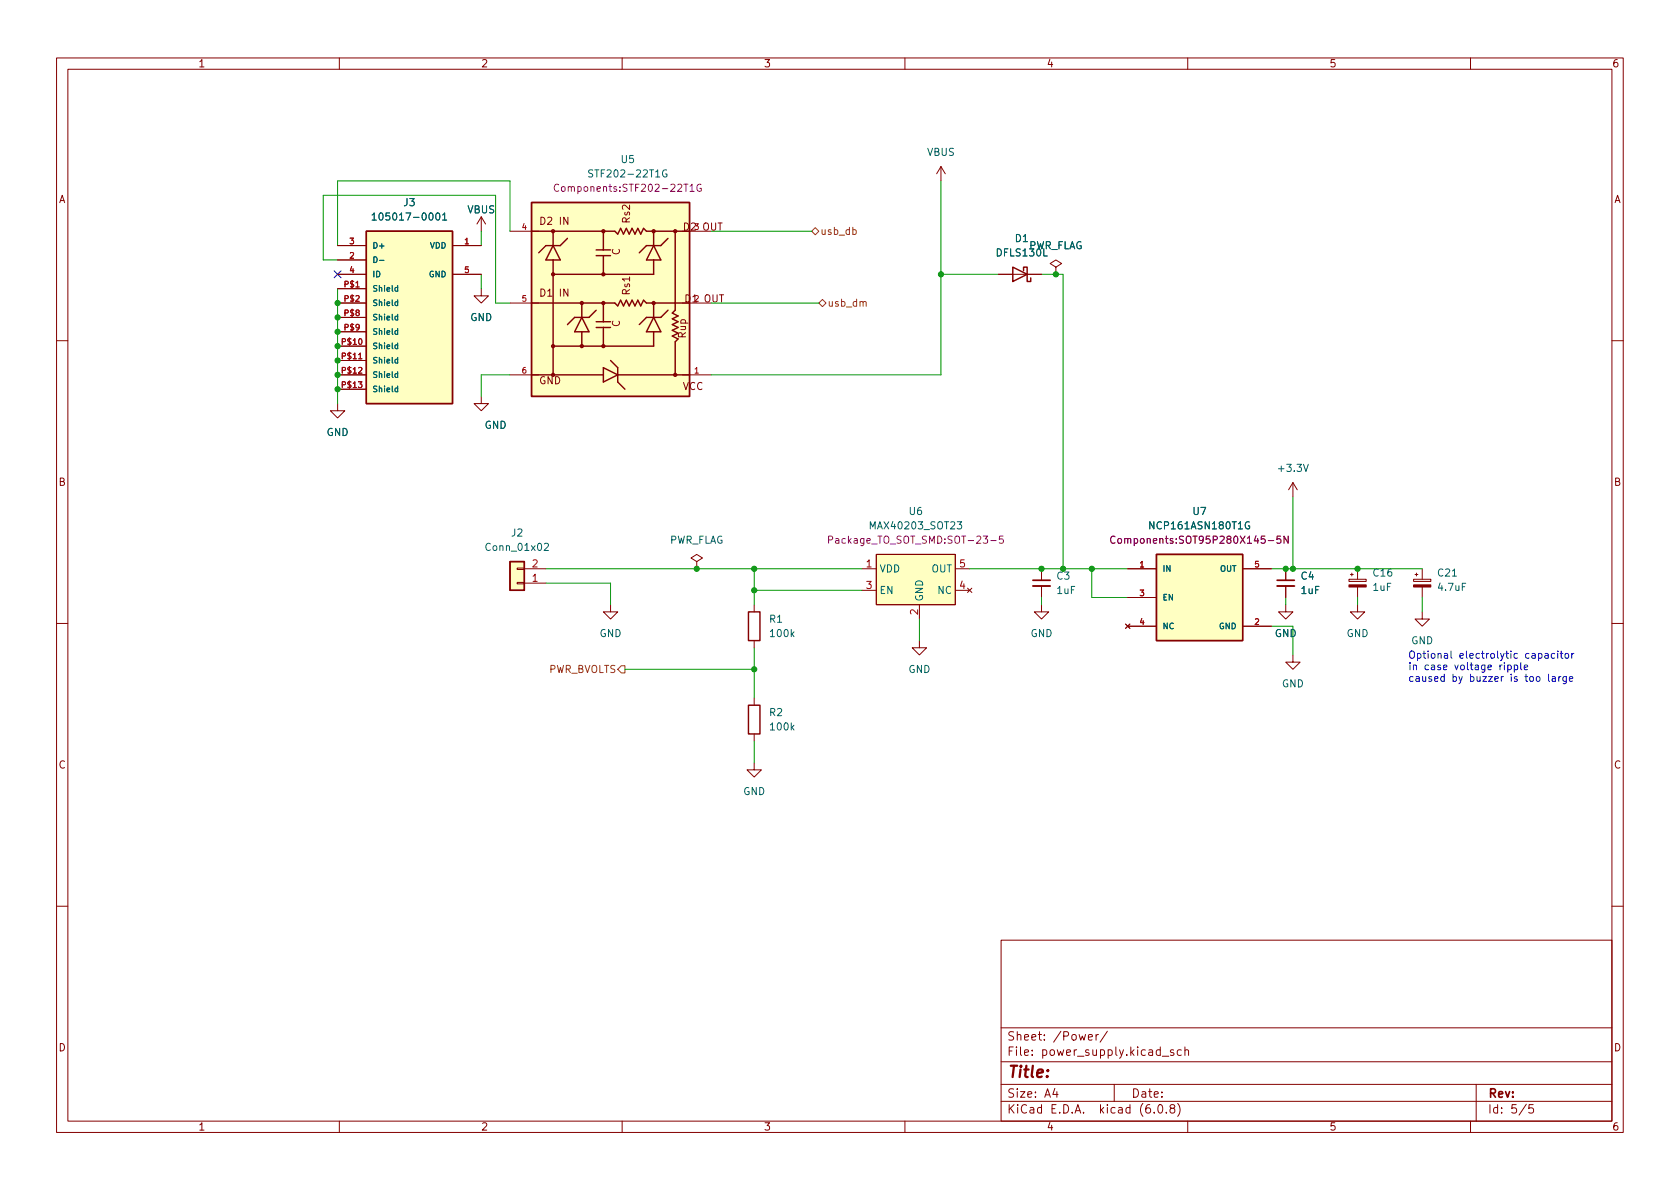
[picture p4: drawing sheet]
<svg xmlns="http://www.w3.org/2000/svg" width="297mm" height="210mm" viewBox="0 0 297 210" stroke-linecap="round" stroke-linejoin="round" font-family="sans-serif">
<g fill="none" stroke="#840000" stroke-width=".18">
<path d="M10 10.2h277v190.1h-277zM12 12.2h273v186.1h-273zM60 10.2v2M110 10.2v2M160 10.2v2M210 10.2v2M260 10.2v2M85.1 38.3l-.8 1.3M85.1 38.3v2.6M85.1 38.3l.8 1.3M166.4 29.5l-.8 1.2M166.4 29.5v2.5"/>
<path d="M166.4 29.5l.7 1.2M59.7 48.5h5.1M59.7 43.4h5.1M59.7 46h5.1M59.7 51h5.1M59.7 53.6h5.1M59.7 56.1h5.1M59.7 58.7h5.1M80 48.5h5.1M80 43.4h5.1M85.1 51v1.3h1.3l-1.3 1.3-1.3-1.3h1.3M90.2 53.6h5"/>
<path d="M90.2 40.9h5M120.6 53.6h5.1M120.6 40.9h5.1M176.5 48.5h7.6M186.7 47.2l1-.6-1-.6-1 .6 1 .6v1.3M186.7 48.5h.1M10 60.2h2M59.7 71.4v1.2h1.3l-1.3 1.3-1.3-1.3h1.3M59.7 61.2h5.1M59.7 63.7h5.1M59.7 66.3h5.1M59.7 68.8h5.1"/>
<path d="M85.1 70.1v1.3h1.3l-1.3 1.2-1.3-1.2h1.3M90.2 66.3h5M120.6 66.3h5.1M285 60.2h2M123.2 99.3l1-.6-1-.7-1 .7 1 .6v1.3M154.9 98h14v8.9h-14zM228.6 85.3l-.8 1.3M228.6 85.3v2.6M228.6 85.3l.8 1.3M10 110.2h2M91.4 100.5h1.3v.2h-1.3zM91.4 103h1.3v.2h-1.3z"/>
<path d="M92.7 100.6h3.8M92.7 103.1h3.8M107.9 106.9v1.3h1.3l-1.3 1.3-1.2-1.3h1.2M123.2 100.6h.1M133.3 106.9v1.3M133.3 113.3v1.2M152.4 100.6h2.5M152.4 104.4h2.5M162.6 113.3v1.2h1.2l-1.2 1.3-1.3-1.3h1.3M162.6 106.9v2.6M168.9 100.6h2.5M168.9 104.4h2.5"/>
<path d="M171.1 104l.7 .8M171.8 104l-.7 .8M184.1 106.9v1.3h1.3l-1.3 1.3-1.2-1.3h1.2M184.1 100.6v2M184.1 103.6v2.1M199 110.4l.8 .7M199.4 100.6h5.1M199.4 110.7h5.1M199.4 105.7h5.1M199.8 110.4l-.8 .7M219.7 100.6h5.1M219.7 110.7h5.1"/>
<path d="M227.3 106.9v1.3h1.3l-1.3 1.3-1.2-1.3h1.2M227.3 100.6v2M227.3 103.6v2.1M228.6 115.8v1.3h1.3l-1.3 1.3-1.3-1.3h1.3M238.5 102.4h3.1v.4h-3.1zM238.8 101.6h.5M239 101.3v.5M240 106.9v1.3h1.3l-1.3 1.3-1.2-1.3h1.2M240 100.6v1.8M240 103.8v1.9M249.9 102.4h3.1v.4h-3.1zM250.2 101.6h.5"/>
<path d="M250.4 101.3v.5M251.5 108.2v1.3h1.2l-1.2 1.2-1.3-1.2h1.3M251.5 100.6v1.8M251.5 103.8v1.9M285 110.2h2M133.3 134.9v1.2h1.3l-1.3 1.3-1.2-1.3h1.2M133.3 123.4v1.3M133.3 129.8v1.3M10 160.2h2M177 166.3h108v32h-108zM285 160.2h2M60 198.3v2"/>
<path d="M110 198.3v2M160 198.3v2M177 194.8h108M177 191.8h108M177 187.8h108M177 181.8h108M186.5 192.5l-.4 1h1M186.9 193v1M192.4 183.4l.7-.1v-.3l-.5-.1-.2 .2 .1 .8h.6M193.8 182.9v1M194.2 182.9l-.3 .1-.1 .2M195.8 182.4l-1.3 1.9"/>
<path d="M197 191.8v3M204.1 196.7v.1M204.9 195.4l.2-.1a.81 .81 0 0 1 .6 .7 .81 .81 0 0 1-.3 .8h-.2a.81 .81 0 0 1-.6-.6 .81 .81 0 0 1 .3-.8zM205.5 186.8h1.1M206.2 196.7v.1M207.1 196l-.2-.3v-.2l.2-.2 .5 .1 .1 .2-.1 .2-.6 .2-.1 .3v.4l.2 .1h.5l.1-.3-.1-.4-.2-.1M207.5 185.7l-.4-.1-.2 .2 .1 .3 .5 .1v.4h-.6M208.2 195.1a1.72 1.72 0 0 1 0 2.3M208.9 185.7l-.5-.1-.3 .3v.4l.2 .3h.6M209.5 185.8l.2-.2 .4 .1v.9M209.5 185.1v1.5M210 198.3v2"/>
<path d="M260 198.3v2M261 191.8v6.5M269.9 195.3l-1.3 1.9M271.1 195.3h-.7l-.1 .7 .2-.1 .5 .1 .2 .2-.1 .5-.2 .1-.6-.1"/>
</g>
<path d="M182.6 103.6h3.1M225.8 103.6h3.1" fill="none" stroke="#840000" stroke-width=".33"/>
<path d="M182.6 102.6h3.1M225.8 102.6h3.1" fill="none" stroke="#840000" stroke-width=".3"/>
<g fill="none" stroke="#840000" stroke-width=".25">
<path d="M94 35.8h27.9v34.3h-27.9zM64.8 40.9h15.2v30.5h-15.2zM94 53.6h14.7l.5 .5 .5-1 .5 1 .5-1 .6 1 .5-1 .5 1 .5-1 .5 1 .5-1 .5 .5h7.6M94 40.9h14.7l.5 .5 .5-1 .5 1 .5-1 .6 1 .5-1 .5 1 .5-1 .5 1 .5-1 .5 .5h7.6M97.8 43.4l1.3 2.6h-2.6zM97.8 40.9v2.5M97.8 46v20.3M100.3 42.2l-1.2 1.2h-2.6l-1.3 1.3M102.9 56.1l1.2 2.6h-2.5zM102.9 53.6v2.5M102.9 58.7v2.5M105.4 54.9l-1.3 1.2h-2.5l-1.3 1.3"/>
<path d="M105.4 57.9h2.5M105.4 56.9h2.5M105.4 45.2h2.5M105.4 44.2h2.5M106.7 40.9v3.3M106.7 45.2v3.3M106.7 53.6v3.3M106.7 57.9v3.3M115.6 43.4l1.2 2.6h-2.5zM115.6 56.1l1.2 2.6h-2.5zM115.6 58.7v2.5h-17.8M115.6 40.9v2.5"/>
<path d="M115.6 46v2.5h-17.8M115.6 53.6v2.5M118.1 42.2l-1.3 1.2h-2.5l-1.3 1.3M118.1 54.9l-1.3 1.2h-2.5l-1.3 1.3M119.4 40.9v14l-.5 .5 1 .5-1 .5 1 .5-1 .5 1 .5-1 .5 1 .5-1 .5 1 .5-.5 .5v5.9M179.1 47.2l2.5 1.3-2.5 1.3zM181 47.9v-.7h.6v2.6h.6v-.7M94 66.3h12.7M106.7 65l2.5 1.3-2.5 1.3zM107.9 63.7l1.3 1.3v2.6l1.3 1.2M109.2 66.3h12.7M90.2 99.3h2.5v5.1h-2.5z"/>
<path d="M204.5 98h15.2v15.3h-15.2zM132.3 108.2h2.1v5.1h-2.1zM132.3 124.7h2.1v5.1h-2.1z"/>
<circle cx="97.8" cy="48.5" r=".25"/>
<circle cx="97.8" cy="40.9" r=".25"/>
<circle cx="102.9" cy="53.6" r=".25"/>
<circle cx="106.7" cy="48.5" r=".25"/>
<circle cx="106.7" cy="53.6" r=".25"/>
<circle cx="106.7" cy="40.9" r=".25"/>
<circle cx="115.6" cy="53.6" r=".25"/>
<circle cx="115.6" cy="40.9" r=".25"/>
<circle cx="119.4" cy="40.9" r=".25"/>
<circle cx="97.8" cy="61.2" r=".25"/>
<circle cx="102.9" cy="61.2" r=".25"/>
<circle cx="106.7" cy="61.2" r=".25"/>
<circle cx="119.4" cy="66.3" r=".25"/>
</g>
<g fill="#ffffc2" stroke="#ffffc2" stroke-width=".18">
<path d="M154.9 98h14v8.9h-14z"/>
<path d="M90.2 99.3h2.5v5.1h-2.5z"/>
<path d="M204.5 98h15.2v15.3h-15.2z"/>
<path d="M64.8 40.9h15.2v30.5h-15.2z"/>
<path d="M94 35.8h27.9v34.3h-27.9z"/>
</g>
<path d="M98.8 32.7a.6 .6 0 0 0-.9 .4 .6 .6 0 0 0 .6 .7l.3-.1M122 33.8h.7M123.9 32.6a.59 .59 0 0 0-.7 .6 .59 .59 0 0 0 .7 .6l.1-.5h-.2M146.5 95.5l.6-.1 .1-.2v-.3l-.7-.1v1.3M177.3 94.8h-.6v.6l.2-.1h.4l.1 .2-.1 .5-.1 .1-.5-.1M197.2 94.9a.6 .6 0 0 0-.9 .4 .6 .6 0 0 0 .6 .8l.3-.1M226.4 94.8h-.6v.6l.1-.1h.5l.1 .2-.1 .5-.2 .1-.4-.1M227.8 94.8v1.3l-.8-1.3v1.3" fill="none" stroke="#840084" stroke-width=".18"/>
<g fill="none" stroke="#006464" stroke-width=".18">
<path d="M65.8 38l.4-.3v1.2M65.8 38.9h.7M78.3 38l.3-.3v1.2M78.3 38.9h.7M104.8 30.1l-.5-.1-.2 .2v.3l.6 .3 .1 .3-.2 .2-.5-.1M117.9 30.1a.59 .59 0 0 0-.8 .6 .59 .59 0 0 0 .8 .5v-.4h-.2M67.1 46h.8M70.3 50.9l-.3-.1-.2 .2 .1 .5h.4M70.3 53.4h-.3l-.2 .2 .1 .4h.4M70.3 56l-.3-.1-.2 .2 .1 .4h.4M70.3 58.5h-.3l-.2 .1 .1 .5h.4M70.3 50.5v1"/>
<path d="M70.3 53v1M70.3 55.6v1M70.3 58.1v1M70.3 61h-.3l-.2 .2 .1 .4h.4M70.3 63.6l-.3-.1-.2 .2 .1 .5h.4M70.3 66.1h-.3l-.2 .2 .1 .4h.4M70.3 68.7l-.3-.1-.2 .2 .1 .4h.4M70.3 60.7v1M70.3 63.2v1M70.3 65.7v1M70.3 68.3v1M96.2 96.2l.5-.1 .3 .3-.8 .9h.8"/>
<path d="M220.9 92.3a.59 .59 0 0 0-.7 .6 .59 .59 0 0 0 .7 .6v-.5h-.2"/>
</g>
<g fill="#840000" stroke="#840000" stroke-width=".18">
<path d="M238.5 103.4h3.1v.4h-3.1z"/>
<path d="M249.9 103.4h3.1v.4h-3.1z"/>
</g>
<path d="M143.5 40.9l.6-.6 .7 .6-.7 .6zM144.8 53.6l.6-.6 .6 .6-.6 .6zM150.8 40.7l.4-.1 .2 .3-.1 .5h-.5M152.6 53.5l.2-.2 .3 .1 .1 .8M109.9 117.7h.6v1.3h-.6l-.7-.6z" fill="none" stroke="#725600" stroke-width=".18"/>
<g fill="none" stroke="#0000c2" stroke-width=".18">
<path d="M266.6 117.7l.4-.1 .2 .2-.1 .6h-.5M266.6 117.6v1.3M267.7 117.7l.4-.1 .2 .2-.1 .6h-.5M267.7 117.6v1.3M268.9 117.2v1.1l.2 .1M269.5 118l.6-.1-.1-.2-.3-.1-.2 .2 .1 .6h.4M272 115.6h.4l.2 .2-.1 .5h-.5M273.2 115.6h.5v.8M273.7 115.9h-.4l-.2 .2 .2 .3 .4-.1M273.8 119.2v1.1l.2 .2M274.5 119.7h.4l.1 .8M274.9 115.6h-.4l-.2 .2 .1 .5h.5"/>
<path d="M275 119.9l-.4 .1-.2 .2 .2 .3 .4-.1M275.4 115.1v.2M275.4 115.6v.8M275.6 119.6v.9M275.8 115.6h.5M276 119.6l-.4 .3M276 115.1v1.1l.3 .2M276.8 115.6h.3l.3 .2v.4l-.3 .2-.3-.1-.1-.1zM276.9 119.6v1.1l-.2 .2h-.3M276.9 119.7l-.3-.1-.3 .3 .2 .5h.4M277.9 115.6v.8M278.3 115.6l-.4 .2"/>
<path d="M277.5 120.1l.6-.2-.1-.2-.3-.1-.2 .2v.6h.5"/>
</g>
<g fill="none" stroke="#009600" stroke-width=".18">
<path d="M166.4 32v34.3h-40.7M59.7 51v20.4M59.7 46h-2.6v-11.5h30.5v19.1h2.6M85.1 40.9v2.5M85.1 48.5v2.5M90.2 40.9v-8.9h-30.5v11.4M125.7 40.9h17.8M125.7 53.6h19.1M166.4 48.5h10.1M184.1 48.5h3.9v52.1M90.2 66.3h-5.1v3.8M228.6 87.9v12.7"/>
<path d="M96.5 100.6h55.9M96.5 103.1h11.4v3.8M110.5 118.4h22.8M133.3 104.4h19.1M133.3 100.6v6.3M133.3 114.5v8.9M162.6 109.5v3.8M171.4 100.6h28M184.1 105.7v1.2M193 100.6v5.1h6.4M224.8 100.6h26.7M224.8 110.7h3.8v5.1"/>
<path d="M227.3 105.7v1.2M240 105.7v1.2M251.5 105.7v2.5M133.3 131.1v3.8"/>
</g>
<path d="M59.1 47.9l1.2 1.2M60.3 47.9l-1.2 1.2" fill="none" stroke="#000084" stroke-width=".18"/>
<g fill="#009600" stroke="#009600" stroke-width=".18">
<circle cx="133.3" cy="104.4" r=".46"/>
<circle cx="59.7" cy="68.8" r=".46"/>
<circle cx="123.2" cy="100.6" r=".46"/>
<circle cx="133.3" cy="100.6" r=".46"/>
<circle cx="133.3" cy="118.4" r=".46"/>
<circle cx="186.7" cy="48.5" r=".46"/>
<circle cx="193" cy="100.6" r=".46"/>
<circle cx="166.4" cy="48.5" r=".46"/>
<circle cx="240" cy="100.6" r=".46"/>
<circle cx="188" cy="100.6" r=".46"/>
<circle cx="184.1" cy="100.6" r=".46"/>
<circle cx="228.6" cy="100.6" r=".46"/>
<circle cx="227.3" cy="100.6" r=".46"/>
<circle cx="59.7" cy="58.7" r=".46"/>
<circle cx="59.7" cy="61.2" r=".46"/>
<circle cx="59.7" cy="56.1" r=".46"/>
<circle cx="59.7" cy="53.6" r=".46"/>
<circle cx="59.7" cy="66.3" r=".46"/>
<circle cx="59.7" cy="63.7" r=".46"/>
</g>
<text font-size="2.8" fill="#840000" x="178" y="190.6">Title:</text>
<g font-size="2.1" fill="#840000">
<text x="178" y="184">Sheet: /Power/</text>
<text x="178" y="186.7">File: power_supply.kicad_sch</text>
<text x="178" y="196.9">KiCad E.D.A. kicad (6.0.8)</text>
<text x="178" y="194.1">Size: A4</text>
<text x="200" y="194.1">Date:</text>
<text x="263" y="194.1">Rev:</text>
<text x="263" y="196.9">Id: 5/5</text>
</g>
<g font-size="1.8" fill="#840000">
<text x="35" y="11.9">1</text>
<text x="85" y="11.9">2</text>
<text x="135" y="11.9">3</text>
<text x="185" y="11.9">4</text>
<text x="235" y="11.9">5</text>
<text x="285" y="11.9">6</text>
<text x="10.3" y="35.9">A</text>
<text x="285.3" y="35.9">A</text>
<text x="95.8" y="39.7">D2 IN</text>
<text x="111.4" y="39.4" transform="rotate(-90 111.4 39.4)">Rs2</text>
<text x="121" y="40.8">D2 OUT</text>
<text x="109.6" y="45.1" transform="rotate(-90 109.6 45.1)">C</text>
<text x="95.8" y="52.4">D1 IN</text>
<text x="111.4" y="52.1" transform="rotate(-90 111.4 52.1)">Rs1</text>
<text x="121.3" y="53.5">D1 OUT</text>
<text x="109.6" y="57.8" transform="rotate(-90 109.6 57.8)">C</text>
<text x="121.3" y="59.8" transform="rotate(-90 121.3 59.8)">Rup</text>
<text x="95.3" y="67.9">GND</text>
<text x="120.7" y="69">VCC</text>
<text x="10.3" y="85.9">B</text>
<text x="285.3" y="85.9">B</text>
<text x="10.3" y="135.9">C</text>
<text x="285.3" y="135.9">C</text>
<text x="10.3" y="185.9">D</text>
<text x="285.3" y="185.9">D</text>
<text x="35" y="199.9">1</text>
<text x="85" y="199.9">2</text>
<text x="135" y="199.9">3</text>
<text x="185" y="199.9">4</text>
<text x="235" y="199.9">5</text>
<text x="285" y="199.9">6</text>
</g>
<g font-size="1.8" fill="#006464">
<text x="109.9" y="28.8">U5</text>
<text x="163.9" y="27.6">VBUS</text>
<text x="104.9" y="31.4">STF202-22T1G</text>
<text x="67.2" y="39">105017-0001</text>
<text x="71.4" y="36.4">J3</text>
<text x="82.6" y="37.7">VBUS</text>
<text x="176.3" y="45.3">DFLS130L</text>
<text x="179.5" y="42.8">D1</text>
<text x="181.7" y="44.1">PWR_FLAG</text>
<text x="83.1" y="56.8">GND</text>
<text x="57.7" y="77.1">GND</text>
<text x="85.7" y="75.8">GND</text>
<text x="226.3" y="83.4">+3.3V</text>
<text x="90.5" y="94.9">J2</text>
<text x="154.2" y="93.6">MAX40203_SOT23</text>
<text x="160.8" y="91.1">U6</text>
<text x="203.7" y="93.6">NCP161ASN180T1G</text>
<text x="211" y="91.1">U7</text>
<text x="86.2" y="97.4">Conn_01x02</text>
<text x="118.2" y="96.1">PWR_FLAG</text>
<text x="155.4" y="101.2">VDD</text>
<text x="164.7" y="101.2">OUT</text>
<text x="242.9" y="101.9">C16</text>
<text x="254.3" y="101.9">C21</text>
<text x="155.4" y="105">EN</text>
<text x="163.2" y="106.4" transform="rotate(-90 163.2 106.4)">GND</text>
<text x="165.8" y="105">NC</text>
<text x="186.9" y="102.5">C3</text>
<text x="186.9" y="105">1uF</text>
<text x="230.1" y="102.5">C4</text>
<text x="230.1" y="105">1uF</text>
<text x="242.8" y="104.5">1uF</text>
<text x="254.4" y="104.5">4.7uF</text>
<text x="106" y="112.6">GND</text>
<text x="136.1" y="110.1">R1</text>
<text x="136.3" y="112.6">100k</text>
<text x="182.2" y="112.6">GND</text>
<text x="225.4" y="112.6">GND</text>
<text x="238.1" y="112.6">GND</text>
<text x="249.5" y="113.9">GND</text>
<text x="160.6" y="119">GND</text>
<text x="226.6" y="121.5">GND</text>
<text x="136.1" y="126.6">R2</text>
<text x="136.3" y="129.2">100k</text>
<text x="131.4" y="140.6">GND</text>
</g>
<g font-size="1.8" fill="#840084">
<text x="99.2" y="33.9">Components:STF202-22T1G</text>
<text x="147.7" y="96.1">Package_TO_SOT_SMD:SOT-23-5</text>
<text x="198" y="96.1">Components:SOT95P280X145-5N</text>
</g>
<g font-size="1.8" fill="#725600">
<text x="145" y="41.5">usb_db</text>
<text x="146.2" y="54.2">usb_dm</text>
<text x="96.7" y="119">PWR_BVOLTS</text>
</g>
<g font-size="1.8" fill="#a90000">
<text x="94.1" y="100.3">2</text>
<text x="153.2" y="100.3">1</text>
<text x="169.7" y="100.3">5</text>
<text x="94.1" y="102.9">1</text>
<text x="153.2" y="104.1">3</text>
<text x="169.7" y="104.1">4</text>
<text x="162.3" y="108.7" transform="rotate(-90 162.3 108.7)">2</text>
</g>
<g font-size="1.8" fill="#0000c2">
<text x="248.9" y="116.5">Optional electrolytic capacitor</text>
<text x="248.9" y="118.5">in case voltage ripple</text>
<text x="248.9" y="120.5">caused by buzzer is too large</text>
</g>
<g font-size="1.4" fill="#a90000">
<text x="92.3" y="40.6">4</text>
<text x="122.8" y="40.6">3</text>
<text x="61.8" y="45.7">2</text>
<text x="61.8" y="43.2">3</text>
<text x="82.2" y="43.2">1</text>
<text x="61" y="50.8">P$1</text>
<text x="61" y="53.3">P$2</text>
<text x="61.8" y="48.3">4</text>
<text x="82.2" y="48.3">5</text>
<text x="92.3" y="53.3">5</text>
<text x="122.8" y="53.3">2</text>
<text x="61" y="55.9">P$8</text>
<text x="61" y="58.4">P$9</text>
<text x="60.6" y="61">P$10</text>
<text x="60.6" y="63.5">P$11</text>
<text x="60.6" y="66">P$12</text>
<text x="60.6" y="68.6">P$13</text>
<text x="92.3" y="66">6</text>
<text x="122.8" y="66">1</text>
<text x="201.5" y="100.3">1</text>
<text x="221.9" y="100.3">5</text>
<text x="201.5" y="105.4">3</text>
<text x="201.5" y="110.5">4</text>
<text x="221.9" y="110.5">2</text>
</g>
<g font-size="1.4" fill="#006464">
<text x="65.8" y="46.5">D-</text>
<text x="65.8" y="43.9">D+</text>
<text x="76" y="43.9">VDD</text>
<text x="65.8" y="49">ID</text>
<text x="65.8" y="51.6">Shield</text>
<text x="75.8" y="49">GND</text>
<text x="65.8" y="54.1">Shield</text>
<text x="65.8" y="56.6">Shield</text>
<text x="65.8" y="59.2">Shield</text>
<text x="65.8" y="61.7">Shield</text>
<text x="65.8" y="64.3">Shield</text>
<text x="65.8" y="66.8">Shield</text>
<text x="65.8" y="69.3">Shield</text>
<text x="205.5" y="101.1">IN</text>
<text x="215.7" y="101.1">OUT</text>
<text x="205.5" y="106.2">EN</text>
<text x="205.5" y="111.2">NC</text>
<text x="215.5" y="111.2">GND</text>
</g>
</svg>
